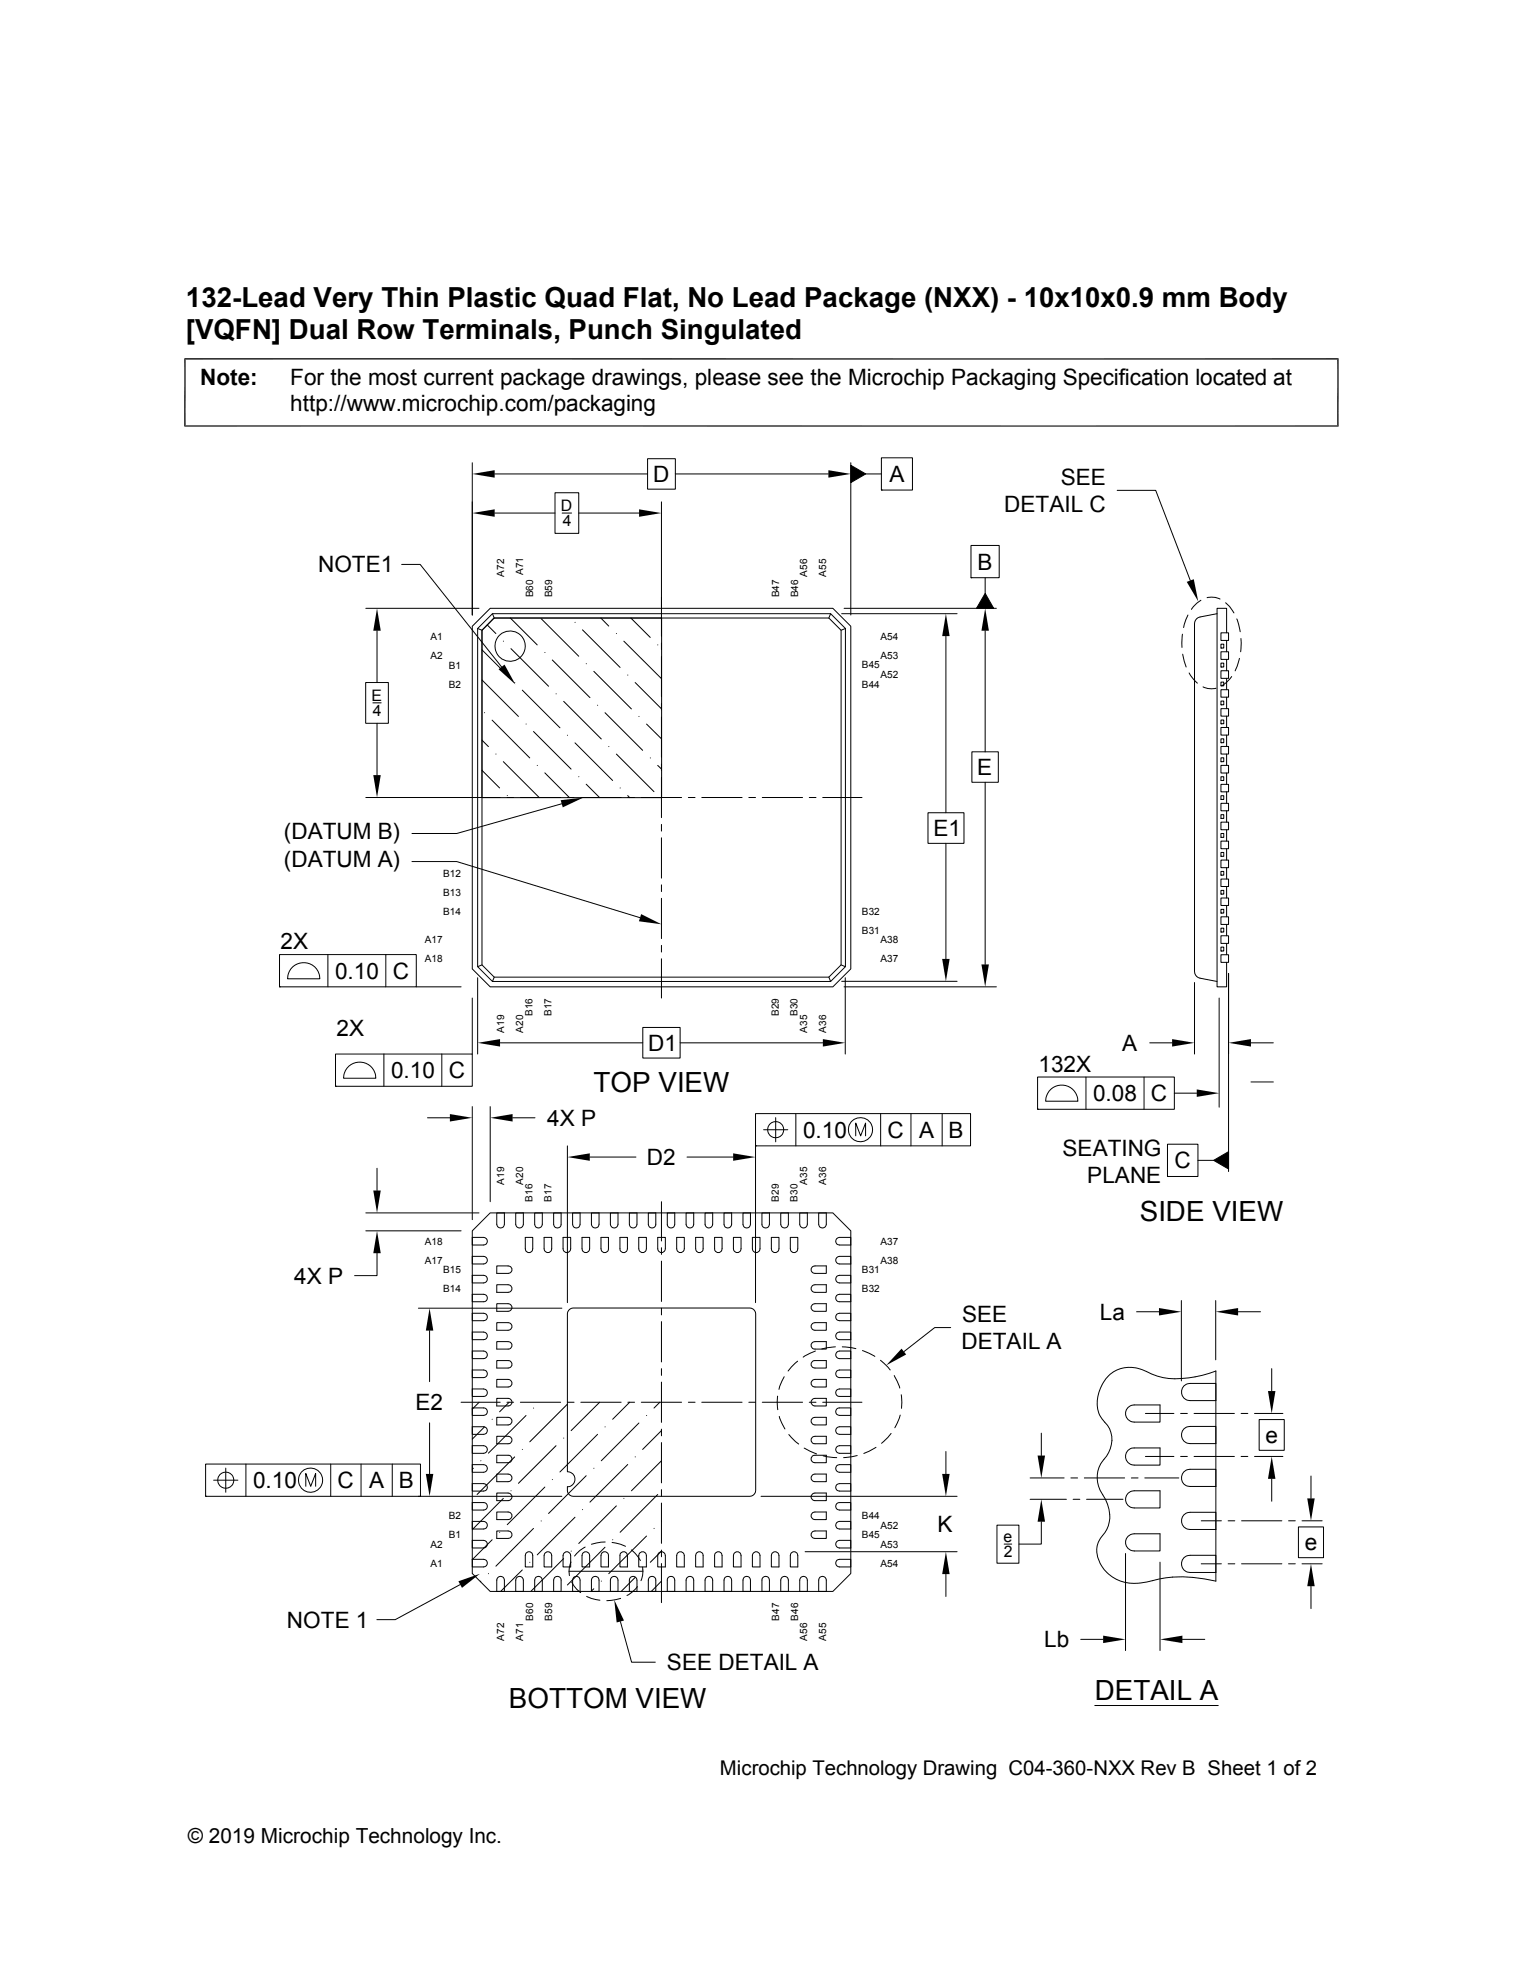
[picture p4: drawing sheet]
<svg xmlns="http://www.w3.org/2000/svg" width="216mm" height="279mm" viewBox="0 0 216 279" stroke-linecap="round" stroke-linejoin="round" font-family="sans-serif">
<g fill="none" stroke="#000" stroke-width=".14">
<path d="M67 65.6v21.6M70.1 67.2h21.7M70.1 72.7h8.6M78.7 69.9h3.3v5.7h-3.3zM79.7 72.7h1.3M82 72.7h8.6M91.8 65h3.9v4.3h-3.9zM93.8 71.1v19.1M95.7 67.2h21.7M120.6 66l2.1 1.2-2.1 1.2zM120.6 65.6v21.6M122.7 67.2h2.2"/>
<path d="M124.9 64.9h4.4v4.6h-4.4zM124.9 69.5h.1M137.6 77.3h4v4.6h-4zM158.4 69.5h5.4l4.9 12.8M51.8 96.8h3.3v5.7h-3.3zM51.9 86.2h16M52.9 99.6h1.1M53.4 89.4v7.4M56.9 80h2.7l11.5 14.5M67.7 89.1l2.1-2.1h48l2 2.1v47.9l-2 2.1h-48l-2.1-2.1zM67.7 89.1l.6 .2M68.3 96.4l5.2 5.2"/>
<path d="M68.3 92.1l3.6 3.6M69.1 88.6l1.2 1.2M69.5 86.2h48.6l2.5 2.6v48.6l-2.5 2.5h-48.6l-2.5-2.5v-48.6zM69.8 87l.3 .6M70 87.6h23.8v25.5h-25.5v-23.8zM70.1 87.6h47.4l1.7 1.7v47.5l-1.7 1.7h-47.4l-1.8-1.7v-47.5zM71.4 90.9h.1M72.3 87.6l3.9 3.8M72.4 91.9l5.4 5.4M73 96.8h.1M74 97.8l5.4 5.4M76.7 87.7l5.3 5.3"/>
<path d="M77.2 92.5h.1M78.3 93.6l5.3 5.3M78.8 98.4h.1M79.9 99.4l5.3 5.4M81.5 88.2h.1M82.6 89.3l5.3 5.3M83.1 94.1h.1M84.2 95.2l5.3 5.3M84.7 100h.1M85.2 87.6l1.1 1.2M87.4 89.8h.1M88.4 90.9l5.4 5.3"/>
<path d="M89 95.7h.1M89.4 87.6l2.8 2.8M90 96.8l3.8 3.7M93.2 91.4h.1M93.7 87.6l.1 .1M93.8 91.1v1M93.8 93v5.8M93.8 99.7v1M117.8 87l-.3 .6M119.3 87h16.4M119.7 86.2h21.5M119.8 89.1l-.6 .2"/>
<path d="M134.1 90.2v25M137.6 81.9h.1M139.7 84.1l1.2 2.1h-2.5zM139.7 81.9v2.2M139.7 89.4v17.2M167.6 89.9v1.9M167.7 92.7l.4 1.9M168.4 87.2l-.6 1.8M168.6 95.4l.6 .9 .6 .5M170.2 85.1l-.5 .4-.8 .9M170.5 97.4a2.58 2.58 0 0 0 1.9 .2M171.1 84.7a2.65 2.65 0 0 1 1.9 .2"/>
<path d="M172.5 87l-2.4 .5a.97 .97 0 0 0-.8 .9v49.3a.99 .99 0 0 0 .8 1l2.4 .4M173.1 99.4h.4v.5h-.4zM173.1 99.9h.1M173.1 97.8h1.1v1h-1.1zM173.1 96.7h.4v.5h-.4zM173.1 97.2h.1M173.1 95.1h1.1v1.1h-1.1zM173.1 94h.4v.6h-.4zM173.1 94.6h.1M173.1 92.4h1.1v1.1h-1.1zM173.1 91.3h.4v.6h-.4zM173.1 91.9h.1"/>
<path d="M173.1 89.7h1.1v1.1h-1.1zM173.7 85.4a4.1 4.1 0 0 1 1.2 1.5M173.9 89.7v-3.5h-1.4v53.7h1.4v-3.5M173.9 90.8v1.6M173.9 93.5v1.6M173.9 96.2v1.6M173.9 98.8v1.7M174.6 95.9l-.8 .9-.6 .4M175.3 87.7l.5 1.9M175.7 93.3l-.6 1.8M175.9 90.5v1.9M51.9 113.1h19"/>
<path d="M53.4 102.5v7.4M68.3 109.2l2.5 2.5M68.3 104.9l.9 .9M68.7 101h.1M69.8 102.1l5.3 5.3M70.3 106.9h.1M71.4 108l5.1 5.1M71.9 113.1h.9M71.9 112.8h.1M73.8 113.1h5.7M74.6 102.6h.1M75.6 103.7l5.4 5.3"/>
<path d="M76.2 108.5h.1M77.2 109.6l3.5 3.5M79.6 113.9l-14.9 4.3h-6.3M80.4 113.1h1M80.4 104.2h.1M81.5 105.3l5.3 5.3M82 110.1h.1M82.3 113.1h5.8M83.1 111.2l1.9 1.9M85.8 101l5.3 5.4M86.3 105.8h.1M87.4 106.9l5.3 5.3"/>
<path d="M87.9 111.7h.1M89 112.8l.3 .3M89 113.1h1M90.6 101.6h.1M90.9 113.1h5.7M91.7 102.6l2.1 2.2M92.2 107.4h.1M93.2 108.5l.6 .5M93.8 101.6v5.7M93.8 108.3v.9M93.8 110.2v5.7M93.8 116.9v.9"/>
<path d="M93.8 118.8v5.7M97.6 113.1h.9M99.5 113.1h5.7M106.2 113.1h.9M108.1 113.1h5.7M114.7 113.1h1M116.6 113.1h5.6M131.6 115.2h5.1v4.3h-5.1zM134.1 119.5v16.4M137.8 106.6h3.7v4.3h-3.7zM139.7 110.9v25.8M173.1 119.2h1.1v1.1h-1.1z"/>
<path d="M173.1 118.2h.4v.5h-.4zM173.1 118.7h.1M173.1 116.5h1.1v1.1h-1.1zM173.1 115.5h.4v.5h-.4zM173.1 116h.1M173.1 113.9h1.1v1h-1.1zM173.1 112.8h.4v.5h-.4zM173.1 113.3h.1M173.1 111.2h1.1v1h-1.1zM173.1 110.1h.4v.5h-.4zM173.1 110.6h.1M173.1 108.5h1.1v1.1h-1.1z"/>
<path d="M173.1 107.4h.4v.6h-.4zM173.1 108h.1M173.1 105.8h1.1v1.1h-1.1zM173.1 104.7h.4v.6h-.4zM173.1 105.3h.1M173.1 103.1h1.1v1.1h-1.1zM173.1 102.1h.4v.5h-.4zM173.1 102.6h.1M173.1 100.5h1.1v1h-1.1zM173.9 101.5v1.6M173.9 104.2v1.6M173.9 106.9v1.6"/>
<path d="M173.9 109.6v1.6M173.9 112.2v1.7M173.9 114.9v1.6M173.9 117.6v1.6M39.6 135.3h19.4v4.6h-19.4zM39.6 139.9h.1M41.5 137a2.29 2.29 0 0 1 2.5-.3 2.29 2.29 0 0 1 1.3 2h-4.5v-.4l.3-.7zM46.5 135.3v4.6M54.7 135.3v4.6M58.4 122.1h6.3l26 8M59 139.9h6.4M67.7 138.6v10.8"/>
<path d="M68.3 136.8l-.6 .2M70.1 138.5l-.3 .6M93.8 125.4v1M93.8 127.3v5.8M93.8 134v1M93.8 135.9v5.6M117.5 138.5l.3 .6M119.2 136.8l.6 .2M119.3 139.1h16.4M119.7 139.9h21.5M119.8 138.6v10.8M169.3 139.3v10.1"/>
<path d="M173.1 135.3h1.1v1.1h-1.1zM173.1 134.3h.4v.5h-.4zM173.1 134.8h.1M173.1 132.7h1.1v1h-1.1zM173.1 131.6h.4v.5h-.4zM173.1 132.1h.1M173.1 130h1.1v1h-1.1zM173.1 128.9h.4v.5h-.4zM173.1 129.4h.1M173.1 127.3h1.1v1.1h-1.1zM173.1 126.2h.4v.5h-.4zM173.1 126.7h.1"/>
<path d="M173.1 124.6h1.1v1.1h-1.1zM173.1 123.5h.4v.6h-.4zM173.1 124.1h.1M173.1 121.9h1.1v1.1h-1.1zM173.1 120.8h.4v.6h-.4zM173.1 121.4h.1M173.9 120.3v1.6M173.9 123v1.6M173.9 125.7v1.6M173.9 128.4v1.6M173.9 131v1.7M173.9 133.7v1.6"/>
<path d="M174.2 138v28.1M47.6 149.4h19.4v4.6h-19.4zM47.6 154h.1M49.5 151.1a2.29 2.29 0 0 1 2.4-.3 2.29 2.29 0 0 1 1.4 2h-4.6v-.4l.3-.7zM54.4 149.4v4.6M60.6 158.5h3.2M62.6 149.4v4.6M67 156.9v16M67 141.5v7.9M69.5 156.9v13.4M70.9 147.8h20.2M72.7 158.5h3.1"/>
<path d="M91.1 145.6h5.3v4.4h-5.3zM96.4 147.8h20.2M107.1 157.9h30.5v4.5h-30.5zM110 158.4v3.5M112.8 157.9v4.5M124.8 157.9v4.5M129.1 157.9v4.5M133.6 157.9v4.5M147.1 152.7h19.4v4.5h-19.4zM147.1 157.2h.1M149 154.4a2.29 2.29 0 0 1 2.5-.4 2.29 2.29 0 0 1 1.3 2.1h-4.6l.1-.4 .3-.8zM153.9 152.7v4.5"/>
<path d="M162.2 152.7v4.5M163 147.8h3.2M166.5 155h3.2M172.8 141.5v15.5M177.3 147.8h3.2M177.3 153.4h3.2M51.9 171.9h16M51.9 174.5h13.5M53.4 177.7v3.1h-3.1M53.4 165.6v3.2M67 175.4h1.6a.54 .54 0 0 1 .5 .5 .54 .54 0 0 1-.5 .6h-1.6zM67 178.1h1.6a.54 .54 0 0 1 .5 .5 .54 .54 0 0 1-.5 .6h-1.6z"/>
<path d="M69.5 171.9h48.6l2.5 2.6v48.6l-2.5 2.5h-48.6l-2.5-2.5v-48.6zM70.4 171.9h1.1v1.6a.54 .54 0 0 1-.5 .6 .54 .54 0 0 1-.6-.6zM70.4 179.5h1.8l.3 .2 .1 .3-.1 .3-.5 .2h-1.6zM73.1 171.9h1.1v1.6a.54 .54 0 0 1-.6 .6 .54 .54 0 0 1-.5-.6zM74.5 175.4h1v1.6l-.2 .5-.3 .1-.3-.1-.2-.3zM75.8 171.9h1.1v1.6a.54 .54 0 0 1-.6 .6 .54 .54 0 0 1-.5-.6zM77.1 175.4h1.1v1.6l-.2 .5-.3 .1-.3-.1-.2-.3zM78.5 171.9h1v1.6a.53 .53 0 0 1-.5 .6 .53 .53 0 0 1-.5-.6zM79.8 175.4h1.1v1.6l-.3 .5-.2 .1-.3-.1-.2-.3zM80.4 162.4v22.3M81.2 171.9h1v1.6a.53 .53 0 0 1-.5 .6 .53 .53 0 0 1-.5-.6zM82.5 175.4h1.1v1.6l-.3 .5-.3 .1-.2-.1-.2-.3z"/>
<path d="M83.6 164h6.5M83.8 171.9h1.1v1.6a.54 .54 0 0 1-.5 .6 .54 .54 0 0 1-.6-.6zM85.2 175.4h1.1l-.1 1.8-.2 .3-.3 .1-.3-.1-.2-.3zM86.5 171.9h1.1v1.6a.54 .54 0 0 1-.5 .6 .54 .54 0 0 1-.6-.6zM87.9 175.4h1v1.6l-.2 .5-.3 .1-.3-.1-.2-.3zM89.2 171.9h1.1v1.6a.54 .54 0 0 1-.5 .6 .54 .54 0 0 1-.6-.6zM90.6 175.4h1v1.6l-.2 .5-.3 .1-.3-.1-.2-.3zM91.9 171.9h1.1v1.6a.53 .53 0 0 1-.6 .6 .53 .53 0 0 1-.5-.6zM93.2 175.4h1.1v1.6l-.3 .5-.2 .1-.3-.1-.2-.3zM93.8 170.3v5.6M93.8 176.9v.9M93.8 178.8v5.7"/>
<path d="M94.6 171.9h1.1v1.6a.53 .53 0 0 1-.6 .6 .53 .53 0 0 1-.5-.6zM95.9 175.4h1.1v1.6l-.3 .5-.3 .1-.2-.1-.2-.3zM97.3 171.9h1v1.6a.54 .54 0 0 1-.5 .6 .54 .54 0 0 1-.5-.6zM97.4 164h6.5M98.6 175.4h1.1v1.8l-.3 .3-.3 .1-.2-.1-.2-.3zM99.9 171.9h1.1v1.6a.54 .54 0 0 1-.5 .6 .54 .54 0 0 1-.6-.6zM101.3 175.4h1.1v1.6l-.3 .5-.3 .1-.2-.1-.3-.3zM102.6 171.9h1.1v1.6a.54 .54 0 0 1-.5 .6 .54 .54 0 0 1-.6-.6zM104 175.4h1.1v1.6l-.3 .5-.3 .1-.3-.1-.2-.3zM105.3 171.9h1.1v1.6a.53 .53 0 0 1-.5 .6 .53 .53 0 0 1-.6-.6zM106.7 175.4h1v1.6l-.2 .5-.3 .1-.3-.1-.2-.3zM107.1 162.4v22.3"/>
<path d="M107.1 162.4h.1M108 171.9h1.1v1.6a.53 .53 0 0 1-.6 .6 .53 .53 0 0 1-.5-.6zM108.2 160.1h3.5M109.3 175.4h1.1v1.6l-.2 .5-.3 .1-.3-.1-.2-.3zM110.7 171.9h1.1v1.6a.54 .54 0 0 1-.6 .6 .54 .54 0 0 1-.5-.6zM112 175.4h1.1v1.6l-.3 .5-.2 .1-.3-.1-.2-.3zM113.4 171.9h1v1.6a.54 .54 0 0 1-.5 .6 .54 .54 0 0 1-.5-.6zM115.1 179.7l.4-.2h1.6v1h-1.8l-.2-.2-.1-.3zM116.1 171.9h1v1.6a.54 .54 0 0 1-.5 .6 .54 .54 0 0 1-.5-.6zM118.6 178.3l.4-.2h1.6v1.1h-1.6a.54 .54 0 0 1-.5-.4 .54 .54 0 0 1 .1-.5zM118.6 175.6l.4-.2h1.6v1.1h-1.6a.54 .54 0 0 1-.5-.3 .54 .54 0 0 1 .1-.6zM121.3 161v-1.8l.7 1.8 .7-1.8v1.8"/>
<path d="M165.5 162.2h4.3v4.6h-4.3zM165.5 166.8h.1M169.8 164.5h2.2M172 164.5l2.2-1.2v2.4zM59.3 185.4h20.4M60.9 188.6v7.3M65.4 198.8h5.5M67 180.8h1.6a.54 .54 0 0 1 .5 .5 .54 .54 0 0 1-.5 .6h-1.6zM67 183.5h1.6a.53 .53 0 0 1 .5 .5 .53 .53 0 0 1-.5 .5h-1.6zM67 186.2h1.6a.53 .53 0 0 1 .5 .5 .53 .53 0 0 1-.5 .5h-1.6zM67 188.8h1.6a.54 .54 0 0 1 .5 .6 .54 .54 0 0 1-.5 .5h-1.6zM67 191.5h1.6a.54 .54 0 0 1 .5 .6 .54 .54 0 0 1-.5 .5h-1.6z"/>
<path d="M67 194.2h1.6a.54 .54 0 0 1 .5 .5 .54 .54 0 0 1-.5 .6h-1.6zM67 196.9h1.6a.53 .53 0 0 1 .5 .5 .53 .53 0 0 1-.5 .6h-1.6zM67 199.6h1.6a.53 .53 0 0 1 .5 .5 .53 .53 0 0 1-.5 .5h-1.6zM67.9 198.8l-.9 .9M70.4 182.1l1.8 .1 .3 .2 .1 .3-.1 .3-.5 .2h-1.6zM70.4 184.8h1.8l.3 .3 .1 .2-.1 .3-.5 .3h-1.6zM70.4 187.5h1.8l.3 .2 .1 .3-.1 .3-.5 .3h-1.6zM70.4 190.2h1.8l.3 .2 .1 .3-.1 .3-.3 .2h-1.8zM70.4 192.9h1.8l.3 .2 .1 .3-.1 .3-.5 .2h-1.6zM70.4 195.5l1.8 .1 .3 .2 .1 .3-.1 .3-.5 .2h-1.6zM70.4 198.2l1.8 .1 .3 .2 .1 .3-.1 .2-.5 .3h-1.6zM71.9 198.8h.9"/>
<path d="M72.2 198.8l-1.4 1.3M73.8 198.8h5.7M75.6 199.6h.1M80.4 199.1l-5.3 5.3M80.4 198.8h1M80.6 185.8l.4-.3 .2-.1h25.1a.85 .85 0 0 1 .8 .8v25.1a.85 .85 0 0 1-.8 .8h-25.1a.99 .99 0 0 1-.8-1.3 1.07 1.07 0 0 0 1.1-1.1 1.07 1.07 0 0 0-1.1-1.1v-22.4zM82.3 198.8h5.8M85 198.8l-4 4M89 198.8h1M89.3 198.8l-2.5 2.4M90.9 198.8h5.7M93.5 198.8l-.8 .8"/>
<path d="M93.8 185.4v1M93.8 187.3v5.8M93.8 194v1M93.8 195.9v5.7M97.6 198.8h.9M99.5 198.8h5.7M106.2 198.8h.9M108.1 198.8h5.7M110.2 197.9v.9l.1 1M111.2 195.2l-.7 1.3-.1 .5M113.1 193l-1.4 1.4M114.7 198.8h1"/>
<path d="M115.1 190.4l.4-.2h1.6v1h-1.8l-.2-.2-.1-.3zM115.1 195.8l.4-.3h1.6v1.1h-1.8l-.2-.2-.1-.3zM115.1 182.4l.4-.3h1.6v1.1h-1.8l-.2-.2-.1-.3zM115.1 185.1l.4-.3h1.6v1.1l-1.8-.1-.2-.2-.1-.3zM115.1 198.5l.4-.3h1.6v1.1h-1.8l-.2-.3-.1-.2zM115.1 193.1l.2-.2h1.8v1h-1.8l-.2-.2-.1-.3zM115.1 187.7l.4-.2h1.6v1.1l-1.8-.1-.2-.2-.1-.3zM115.6 191.5l-1.7 .9M116.6 198.8h5.6M118.4 190.9l-1.9 .3M118.6 199.7l.4-.1h1.6v1h-1.6a.54 .54 0 0 1-.5-.3 .54 .54 0 0 1 .1-.6zM118.6 197l.4-.1h1.6v1.1h-1.6a.54 .54 0 0 1-.5-.4 .54 .54 0 0 1 .1-.6z"/>
<path d="M118.6 194.4l.4-.2h1.6v1.1h-1.6a.55 .55 0 0 1-.5-.4 .55 .55 0 0 1 .1-.5zM118.6 191.7l.4-.2h1.6v1.1h-1.6a.54 .54 0 0 1-.5-.3 .54 .54 0 0 1 .1-.6zM118.6 189l.4-.2h1.6v1.1h-1.6a.54 .54 0 0 1-.5-.3 .54 .54 0 0 1 .1-.6zM118.6 186.3l.4-.1h1.6v1h-1.6a.54 .54 0 0 1-.5-.3 .54 .54 0 0 1 .1-.6zM118.6 183.6l.4-.1h1.6v1h-1.6a.54 .54 0 0 1-.5-.3 .54 .54 0 0 1 .1-.6zM118.6 180.9l.4-.1h1.6v1.1h-1.6a.55 .55 0 0 1-.5-.4 .55 .55 0 0 1 .1-.6zM119.4 190.9l1.9 .3M122.3 191.5l1.7 .8M124.8 192.8l1.4 1.4M126.8 195l.8 1.8M127.8 197.7v1.9M134.8 188.2h-2.3l-4.4 3.4"/>
<path d="M160 199.4l.8-.2h3.6v2.4h-3.6a1.21 1.21 0 0 1-1.2-.8 1.21 1.21 0 0 1 .4-1.4zM161.1 185.9h3.2M167.5 184.4v11.3M167.9 196.4l.8-.3h3.7v2.4h-3.7a1.22 1.22 0 0 1-1.1-.8 1.22 1.22 0 0 1 .3-1.3zM172.3 184.4v8.4M172.4 194.3v29.8a17.6 17.6 0 0 0-9.8 .2 5.6 5.6 0 0 1-6.7-2.8 3.4 3.4 0 0 1 .7-4.2 4.5 4.5 0 0 0 .1-4.8 4.9 4.9 0 0 1-1-4.1 4.9 4.9 0 0 1 1.2-2 3.7 3.7 0 0 0-.3-4.8 4.3 4.3 0 0 1-.5-5 4.5 4.5 0 0 1 6.4-2.2 9.7 9.7 0 0 0 6.9 .8l3-.8M175.5 185.9h3.2M180.3 194v3.2M29.1 207.5h30.5v4.6h-30.5zM29.1 212.1h.1M30.3 209.8h3.4M32 208.1v3.4"/>
<path d="M34.9 207.5v4.6M43.3 210.7v-1.8l.7 1.8 .7-1.8v1.8M46.9 207.5v4.6M51.2 207.5v4.6M55.6 207.5v4.6M59.3 212.1h20.4M60.9 201.7v7.2M67 202.2h1.6a.54 .54 0 0 1 .5 .6 .54 .54 0 0 1-.5 .5h-1.6zM67 204.9h1.6a.54 .54 0 0 1 .5 .6 .54 .54 0 0 1-.5 .5h-1.6zM67 207.6h1.6a.54 .54 0 0 1 .5 .6 .54 .54 0 0 1-.5 .5h-1.6zM67 210.3h1.6a.53 .53 0 0 1 .5 .5 .53 .53 0 0 1-.5 .6h-1.6zM67 213h1.6a.53 .53 0 0 1 .5 .5 .53 .53 0 0 1-.5 .6h-1.6z"/>
<path d="M67 215.7h1.6a.54 .54 0 0 1 .5 .5 .54 .54 0 0 1-.5 .5h-1.6zM67 218.4h1.6a.54 .54 0 0 1 .5 .5 .54 .54 0 0 1-.5 .5h-1.6zM67.1 208.1l-.1 .2M68.2 207.1h.1M68.7 202.3l-1.7 1.7M69.8 218.3l-2.8 2.8M69.8 201.2h.1M70.4 200.9l1.8 .1 .3 .2 .1 .2-.1 .3-.5 .3h-1.6zM70.4 203.6h1.8l.3 .3 .1 .2-.1 .3-.3 .2-1.8 .1zM70.4 206.3h1.8l.3 .2 .1 .3-.1 .3-.5 .2h-1.6zM70.4 209h1.8l.3 .2 .1 .3-.1 .3-.5 .2h-1.6zM70.4 211.6l1.8 .1 .3 .2 .1 .3-.1 .3-.5 .2h-1.6z"/>
<path d="M70.4 214.3l1.8 .1 .3 .2 .1 .3-.1 .2-.5 .3h-1.6zM70.4 217l1.8 .1 .3 .2 .1 .3-.1 .2-.5 .3h-1.6zM70.8 217.2h.1M71.4 212.4l-4.4 4.4M72.4 211.3h.1M73 206.5l-5.4 5.4M74 205.5h.1M74.6 200.7l-5.4 5.3M75.6 216.7l-5.3 5.3M76.7 215.6h.1M77.2 210.8l-5.3 5.3M78.3 209.7h.1"/>
<path d="M78.8 204.9l-5.3 5.4M79.9 203.9h.1M81 219.9h.1M81.5 215.1l-5.3 5.3M82.6 214h.1M83 219.3a4.1 4.1 0 0 0-1.6 1.3M83.1 209.2l-5.3 5.3M84.2 208.1h.1M84.7 203.3l-5.3 5.4M85.8 219.3l-5.4 5.4M85.8 202.3h.1M85.8 218.6h-.6l-1.4 .3"/>
<path d="M86.8 218.7l1.2 .2 .7 .3M86.8 218.3h.1M87.4 213.5l-5.4 5.3M88.4 212.4h.1M89 207.6l-5.4 5.3M89.5 219.7a4.6 4.6 0 0 1 1.3 1.5M90 206.5h.1M90.6 201.7l-5.4 5.4M91.7 217.7l-5.4 5.4M91.7 200.7h.1M92.7 216.7h.1M93.2 211.9l-5.3 5.3"/>
<path d="M93.8 215.6h.1M93.8 219.9l-1.6 1.6M93.8 207.1l-4.3 4.2M93.8 202.8l-2.7 2.7M93.8 202.6v.9M93.8 204.5v5.7M93.8 211.2v.9M93.8 213.1v5.7M93.8 219.7v1M107.9 212.1h27.8M110.5 200.8l.8 1.8M111.8 203.3l1.4 1.4"/>
<path d="M114 205.3l1.8 .8M114.1 220h21.6M115.1 203.9l.4-.3h1.6v1.1l-1.8-.1-.2-.2-.1-.3zM115.1 209.2l.4-.2h1.6v1h-1.8l-.2-.2-.1-.3zM115.1 211.9l.4-.3h1.6v1.1h-1.8l-.2-.2-.1-.3zM115.1 217.3l.4-.3h1.6v1.1l-1.8-.1-.2-.2-.1-.2zM115.1 206.5l.2-.2h1.8v1h-1.8l-.2-.2-.1-.3zM115.1 214.6l.4-.3h1.6v1.1h-1.8l-.2-.3-.1-.2zM115.1 201.2l.4-.3h1.6v1.1h-1.8l-.2-.3-.1-.3zM116.7 206.4l1.9 .2M118.6 218.5l.4-.1h1.6v1h-1.6a.54 .54 0 0 1-.5-.3 .54 .54 0 0 1 .1-.6zM118.6 215.8l.4-.1h1.6v1h-1.6a.54 .54 0 0 1-.5-.3 .54 .54 0 0 1 .1-.6z"/>
<path d="M118.6 213.1l.4-.1h1.6v1.1h-1.6a.54 .54 0 0 1-.5-.4 .54 .54 0 0 1 .1-.6zM118.6 210.5l.4-.2h1.6v1.1h-1.6a.54 .54 0 0 1-.5-.4 .54 .54 0 0 1 .1-.5zM118.6 207.8l.4-.2h1.6v1.1h-1.6a.55 .55 0 0 1-.5-.3 .55 .55 0 0 1 .1-.6zM118.6 205.1l.4-.2h1.6v1.1h-1.6a.54 .54 0 0 1-.5-.3 .54 .54 0 0 1 .1-.6zM118.6 202.4l.4-.2h1.6v1.1h-1.6a.54 .54 0 0 1-.5-.3 .54 .54 0 0 1 .1-.6zM121.5 206.3l-1.9 .3M124.2 205.2l-1.8 .8M126.3 203.2l-1.3 1.4M127.6 200.6l-.7 1.8M134.1 205.8v3.1M141.3 216.2h3.1v5.4h-3.1zM142.3 218.9h1.1"/>
<path d="M146 212.5h5.2M146 209.5h4.9M147.6 215.7v3.2h-3.2M147.6 203.2v3.1M151.8 209.5h1M152.1 212.5h1M153.7 209.5h5.7M154 212.5h5.2M160 217.7l.8-.3h3.6v2.5h-3.6a1.21 1.21 0 0 1-1.2-.9 1.21 1.21 0 0 1 .4-1.3zM160 205.5l.5-.2h.3h3.6v2.4h-3.6a1.23 1.23 0 0 1-1.2-.8 1.23 1.23 0 0 1 .4-1.4zM160 211.6l.8-.3h3.6v2.5h-3.6a1.21 1.21 0 0 1-1.2-.9 1.21 1.21 0 0 1 .4-1.3zM160.4 209.5h.9"/>
<path d="M162.3 209.5h4.8M162.4 206.5h4M162.4 200.4h4M167.4 206.5h.9M167.4 200.4h.9M167.9 208.5l.8-.2h3.7v2.4h-3.7a1.21 1.21 0 0 1-1.2-.8 1.21 1.21 0 0 1 .4-1.4zM167.9 202.5l.8-.3h3.7v2.4h-3.7a1.23 1.23 0 0 1-1.2-.8 1.23 1.23 0 0 1 .4-1.3zM167.9 214.6l.8-.2h3.7v2.4h-3.7a1.22 1.22 0 0 1-1.1-.8 1.22 1.22 0 0 1 .3-1.4zM169.3 206.5h5.7M169.3 200.4h5.7M170.3 215.6h2.8M174.1 215.6h.9"/>
<path d="M175.9 206.5h1M175.9 200.4h1M176 215.6h5.7M177.8 206.5h4.1M177.8 200.4h4.1M178.5 201.2h3.6v4.4h-3.6zM180.3 209.6v3.2M182.7 215.6h.9M184.1 216.5h3.5v4.3h-3.5zM184.6 215.6h2.8M185.8 209.2v3.2M65.2 224.6l-9.2 5h-2.6"/>
<path d="M67 221h1.6a.54 .54 0 0 1 .5 .6 .54 .54 0 0 1-.5 .5h-1.6zM68.2 224.1l-.1 .1M69.2 223.1h.1M70.6 223.6a.54 .54 0 0 1 .6-.1 .54 .54 0 0 1 .3 .5v1.6h-1.1v-1.6zM73.3 223.6a.54 .54 0 0 1 .6-.1 .54 .54 0 0 1 .3 .5v1.6h-1.1v-1.6zM74 222.5l-3 3.1M74.7 220h.3h.3l.2 .3v1.8h-1v-1.6zM75.1 221.5h.1M75.9 223.6a.55 .55 0 0 1 .6-.1 .55 .55 0 0 1 .4 .5v1.6h-1.1v-1.6zM77.4 220h.3l.3 .1 .2 .2v1.8h-1.1v-1.6zM78.6 223.6a.54 .54 0 0 1 .6-.1 .54 .54 0 0 1 .3 .5v1.6h-1v-1.6zM79.9 220.9l-4.7 4.7"/>
<path d="M80.1 220h.3h.2l.3 .3v1.8h-1.1v-1.6zM80.7 222.7h10.4M80.9 221.4a3.2 3.2 0 0 0-.2 2M81 224.3a3.9 3.9 0 0 0 1.3 1.5M81.3 223.6a.54 .54 0 0 1 .6-.1 .54 .54 0 0 1 .3 .5v1.6h-1v-1.6zM82.8 220.1l.2-.1h.3l.2 .3 .1 1.8h-1.1v-1.6zM83.2 226.3l.6 .3 1.2 .2M84 223.6a.54 .54 0 0 1 .6-.1 .54 .54 0 0 1 .3 .5v1.6h-1.1v-1.6zM84.2 225.2l-.4 .4M85.2 224.1h.1M85.4 220h.3h.3l.2 .3 .1 1.8h-1.1v-1.6zM86.7 223.6a.54 .54 0 0 1 .6-.1 .54 .54 0 0 1 .3 .5v1.6h-1.1v-1.6z"/>
<path d="M87.9 229.9l1.6 5.7h3.4M88 226.6l-.7 .2-1.3 .1M88.1 220h.3h.3l.2 .3v1.8h-1v-1.8zM89.4 223.6a.55 .55 0 0 1 .6-.1 .55 .55 0 0 1 .3 .5v1.6h-1.1v-1.6zM90 223.6l-1.9 2M90.4 224.9l-.8 .8-.7 .5M90.8 220h.3l.3 .1 .2 .2v1.8h-1v-1.6zM91.1 222.5h.1M91.1 222.1v.1a3.3 3.3 0 0 1-.2 1.9M92.1 223.6a.54 .54 0 0 1 .5-.1 .54 .54 0 0 1 .4 .5v1.6h-1.1v-1.6zM93.5 220h.3h.2l.3 .3v1.8h-1.1v-1.6zM93.8 224.1l-1.5 1.5"/>
<path d="M93.8 221.6v5.6M94.7 223.6a.54 .54 0 0 1 .6-.1 .54 .54 0 0 1 .4 .5v1.6h-1.1v-1.6zM96.2 220.1l.2-.1h.3l.3 .3v1.8h-1.1v-1.6zM97.4 223.6a.54 .54 0 0 1 .6-.1 .54 .54 0 0 1 .3 .5v1.6h-1v-1.6zM98.9 220h.2h.3l.3 .3v1.8h-1.1v-1.6zM100.1 223.6a.54 .54 0 0 1 .6-.1 .54 .54 0 0 1 .3 .5v1.6h-1.1v-1.6zM101.6 220h.2h.3l.2 .3 .1 1.8h-1.1v-1.8zM102.8 223.6a.55 .55 0 0 1 .6-.1 .55 .55 0 0 1 .3 .5v1.6h-1.1v-1.6zM104.2 220h.3l.3 .1 .2 .2 .1 1.8h-1.1v-1.6zM105.5 223.6a.54 .54 0 0 1 .6-.1 .54 .54 0 0 1 .3 .5v1.6h-1.1v-1.6zM106.9 220h.3h.3l.2 .3v1.8h-1v-1.6zM108.2 223.6a.54 .54 0 0 1 .5-.1 .54 .54 0 0 1 .4 .5v1.6h-1.1v-1.6z"/>
<path d="M109.6 220.1l.3-.1h.3l.2 .3v1.8h-1.1v-1.6zM110.8 223.6a.54 .54 0 0 1 .6-.1 .54 .54 0 0 1 .4 .5v1.6h-1.1v-1.6zM112.3 220h.3h.2l.3 .3v1.8h-1.1v-1.6zM113.5 223.6a.54 .54 0 0 1 .6-.1 .54 .54 0 0 1 .3 .5v1.6h-1v-1.6zM116.2 223.6a.55 .55 0 0 1 .6-.1 .55 .55 0 0 1 .3 .5v1.6h-1v-1.6zM118.6 221.2l.4-.2h1.6v1.1h-1.6a.55 .55 0 0 1-.5-.3 .55 .55 0 0 1 .1-.6zM134.1 223.1v3.2M153.2 232.4h3.2M159.6 220.2v13.8M164.4 221.4v12.6M167.6 232.4h3.2M167.9 220.7l.8-.2h3.7v2.4h-3.7a1.23 1.23 0 0 1-1.2-.8 1.23 1.23 0 0 1 .4-1.4z"/>
<path d="M170.3 221.7h2.8M174.1 221.7h.9M176 221.7h5.7M182.7 221.7h.9M184.6 221.7h2.8M185.8 224.9v3.1M155.2 241.8h17.5"/>
<circle cx="72.3" cy="91.6" r="2.15"/>
<circle cx="110" cy="160.1" r="1.14"/>
<circle cx="122" cy="160.1" r="1.71"/>
<circle cx="32" cy="209.8" r="1.14"/>
<circle cx="44" cy="209.8" r="1.72"/>
</g>
<path d="M26.1 50.9h163.7M26.2 50.8v9.7M189.7 50.8v9.7" fill="none" stroke="#000" stroke-width=".19"/>
<path d="M26.1 60.4h163.7" fill="none" stroke="#000" stroke-width=".17"/>
<g fill="#000">
<path d="M67 67.2l3.1-.5v1zM67 72.7l3.1-.5v1.1zM90.6 72.2l3.2 .5-3.2 .6zM117.4 66.7l3.2 .5-3.2 .5zM120.6 66l2.1 1.2-2.1 1.2zM53.4 86.2l.6 3.2h-1.1zM70.7 94.9l.8-.7 1.6 2.8zM134.1 87l.5 3.2h-1zM139.7 86.2l.5 3.2h-1.1zM139.7 84.1l1.2 2.1h-2.5zM168.2 82.5l1-.4 .7 3.2zM52.9 109.9h1.1l-.6 3.2z"/>
<path d="M79.5 113.4l3.2-.3-2.9 1.3zM90.9 129.6l2.9 1.4-3.2-.4zM133.6 135.9h1l-.5 3.2zM139.1 136.7h1.1l-.5 3.2zM63.8 157.9l3.2 .6-3.2 .5zM67.7 147.8l3.2-.5v1.1zM69.5 158.5l3.2-.6v1.1zM116.6 147.3l3.2 .5-3.2 .6zM166.2 147.3l3.1 .5-3.1 .6zM169.7 154.4l3.1 .6-3.1 .5zM174.2 147.8l3.1-.5v1.1zM52.9 168.8h1.1l-.6 3.1z"/>
<path d="M53.4 174.5l.6 3.2h-1.1zM80.4 164l3.2-.5v1zM103.9 163.5l3.2 .5-3.2 .5zM172 164.5l2.2-1.2v2.4zM60.9 185.4l.5 3.2h-1zM127.8 191.2l.7 .8-2.9 1.5zM164.3 185.4l3.2 .5-3.2 .6zM172.3 185.9l3.2-.5v1.1zM179.7 197.2h1.1l-.5 3.2zM60.4 208.9h1l-.5 3.2zM133.6 208.9h1l-.5 3.2zM147.1 206.3h1l-.5 3.2z"/>
<path d="M147.6 212.5l.5 3.2h-1zM180.3 206.5l.5 3.1h-1.1zM185.3 212.4h1.1l-.6 3.2zM65 224.2l3-1.1-2.5 2zM87.1 226.8l1.4 2.9-1.1 .3zM134.1 220l.5 3.1h-1zM156.4 231.9l3.2 .5-3.2 .5zM164.4 232.4l3.2-.5v1zM185.8 221.7l.6 3.2h-1.1z"/>
</g>
<g font-size="3.9">
<text x="26.4" y="43.5">132-Lead Very Thin Plastic Quad Flat, No Lead Package (NXX) - 10x10x0.9 mm Body</text>
<text x="26.4" y="48">[VQFN] Dual Row Terminals, Punch Singulated</text>
<text x="84.1" y="154.8">TOP VIEW</text>
<text x="161.6" y="173">SIDE VIEW</text>
<text x="72.1" y="242.1">BOTTOM VIEW</text>
<text x="155.2" y="240.9">DETAIL A</text>
</g>
<g font-size="3.2">
<text x="28.4" y="54.6">Note:</text>
<text x="41.1" y="58.3">http://www.microchip.com/packaging</text>
<text x="41.1" y="54.6">For the most current package drawings, please see the Microchip Packaging Specification located at</text>
<text x="92.6" y="68.3">D</text>
<text x="126.1" y="68.3">A</text>
<text x="150.4" y="68.7">SEE</text>
<text x="142.3" y="72.6">DETAIL C</text>
<text x="45.1" y="81.1">NOTE1</text>
<text x="138.6" y="80.8">B</text>
<text x="138.5" y="109.9">E</text>
<text x="40.2" y="119">(DATUM B)</text>
<text x="132.3" y="118.5">E1</text>
<text x="40.2" y="122.9">(DATUM A)</text>
<text x="39.8" y="134.5">2X</text>
<text x="47.5" y="138.7">0.10</text>
<text x="55.7" y="138.7">C</text>
<text x="47.7" y="146.9">2X</text>
<text x="91.9" y="149">D1</text>
<text x="159.1" y="149">A</text>
<text x="55.4" y="152.8">0.10</text>
<text x="63.6" y="152.8">C</text>
<text x="147.2" y="151.9">132X</text>
<text x="77.6" y="159.6">4X P</text>
<text x="113.8" y="161.3">0.10</text>
<text x="125.8" y="161.3">C</text>
<text x="130.3" y="161.3">A</text>
<text x="134.5" y="161.3">B</text>
<text x="155" y="156.1">0.08</text>
<text x="163.2" y="156.1">C</text>
<text x="91.7" y="165.2">D2</text>
<text x="150.6" y="163.8">SEATING</text>
<text x="154.1" y="167.6">PLANE</text>
<text x="166.5" y="165.6">C</text>
<text x="41.7" y="182">4X P</text>
<text x="136.3" y="191.2">DETAIL A</text>
<text x="136.4" y="187.4">SEE</text>
<text x="155.9" y="187.1">La</text>
<text x="58.9" y="199.9">E2</text>
<text x="179.4" y="204.5">e</text>
<text x="35.9" y="211">0.10</text>
<text x="47.9" y="211">C</text>
<text x="52.3" y="211">A</text>
<text x="56.5" y="211">B</text>
<text x="132.9" y="217.2">K</text>
<text x="185" y="219.8">e</text>
<text x="40.7" y="230.7">NOTE 1</text>
<text x="148" y="233.5">Lb</text>
<text x="94.6" y="236.7">SEE DETAIL A</text>
</g>
<g font-size="2.9">
<text x="102.1" y="251.7">Microchip Technology Drawing C04-360-NXX Rev B Sheet 1 of 2</text>
<text x="26.6" y="261.3">© 2019 Microchip Technology Inc.</text>
</g>
<g font-size="2.2">
<text x="79.5" y="72.5">D</text>
<text x="79.8" y="74.6">4</text>
<text x="52.7" y="99.4">E</text>
<text x="52.9" y="101.5">4</text>
<text x="142.3" y="218.6">e</text>
<text x="142.3" y="220.8">2</text>
</g>
<g font-size="1.4">
<text x="71.5" y="81.7" transform="rotate(-90 71.5 81.7)">A72</text>
<text x="74.2" y="81.5" transform="rotate(-90 74.2 81.5)">A71</text>
<text x="114.4" y="81.7" transform="rotate(-90 114.4 81.7)">A56</text>
<text x="117.1" y="81.7" transform="rotate(-90 117.1 81.7)">A55</text>
<text x="75.6" y="84.7" transform="rotate(-90 75.6 84.7)">B60</text>
<text x="78.3" y="84.7" transform="rotate(-90 78.3 84.7)">B59</text>
<text x="110.5" y="84.7" transform="rotate(-90 110.5 84.7)">B47</text>
<text x="113.1" y="84.7" transform="rotate(-90 113.1 84.7)">B46</text>
<text x="61" y="90.8">A1</text>
<text x="61" y="93.5">A2</text>
<text x="63.6" y="94.8">B1</text>
<text x="122.2" y="94.8">B45</text>
<text x="124.8" y="90.7">A54</text>
<text x="124.8" y="93.4">A53</text>
<text x="63.6" y="97.5">B2</text>
<text x="122.2" y="97.5">B44</text>
<text x="124.8" y="96.1">A52</text>
<text x="62.8" y="124.3">B12</text>
<text x="62.8" y="127">B13</text>
<text x="62.8" y="129.7">B14</text>
<text x="122.2" y="129.6">B32</text>
<text x="60.2" y="133.7">A17</text>
<text x="60.2" y="136.4">A18</text>
<text x="122.2" y="132.3">B31</text>
<text x="124.8" y="133.7">A38</text>
<text x="124.8" y="136.4">A37</text>
<text x="71.5" y="146.4" transform="rotate(-90 71.5 146.4)">A19</text>
<text x="74.2" y="146.4" transform="rotate(-90 74.2 146.4)">A20</text>
<text x="75.5" y="144" transform="rotate(-90 75.5 144)">B16</text>
<text x="78.2" y="144" transform="rotate(-90 78.2 144)">B17</text>
<text x="110.4" y="144" transform="rotate(-90 110.4 144)">B29</text>
<text x="113.1" y="144" transform="rotate(-90 113.1 144)">B30</text>
<text x="114.4" y="146.4" transform="rotate(-90 114.4 146.4)">A35</text>
<text x="117.1" y="146.4" transform="rotate(-90 117.1 146.4)">A36</text>
<text x="71.5" y="167.9" transform="rotate(-90 71.5 167.9)">A19</text>
<text x="74.2" y="167.9" transform="rotate(-90 74.2 167.9)">A20</text>
<text x="114.4" y="167.9" transform="rotate(-90 114.4 167.9)">A35</text>
<text x="117.1" y="167.9" transform="rotate(-90 117.1 167.9)">A36</text>
<text x="75.5" y="170.3" transform="rotate(-90 75.5 170.3)">B16</text>
<text x="78.2" y="170.3" transform="rotate(-90 78.2 170.3)">B17</text>
<text x="110.4" y="170.3" transform="rotate(-90 110.4 170.3)">B29</text>
<text x="113.1" y="170.3" transform="rotate(-90 113.1 170.3)">B30</text>
<text x="60.2" y="179.2">A17</text>
<text x="60.2" y="176.5">A18</text>
<text x="124.8" y="179.2">A38</text>
<text x="124.8" y="176.5">A37</text>
<text x="62.8" y="183.2">B14</text>
<text x="62.8" y="180.5">B15</text>
<text x="122.2" y="183.2">B32</text>
<text x="122.2" y="180.5">B31</text>
<text x="63.6" y="215.4">B2</text>
<text x="122.2" y="215.4">B44</text>
<text x="61" y="219.4">A2</text>
<text x="63.6" y="218.1">B1</text>
<text x="122.2" y="218.1">B45</text>
<text x="124.8" y="219.4">A53</text>
<text x="124.8" y="216.7">A52</text>
<text x="61" y="222.1">A1</text>
<text x="124.8" y="222.1">A54</text>
<text x="71.5" y="232.6" transform="rotate(-90 71.5 232.6)">A72</text>
<text x="74.2" y="232.6" transform="rotate(-90 74.2 232.6)">A71</text>
<text x="75.6" y="229.7" transform="rotate(-90 75.6 229.7)">B60</text>
<text x="78.3" y="229.7" transform="rotate(-90 78.3 229.7)">B59</text>
<text x="110.5" y="229.7" transform="rotate(-90 110.5 229.7)">B47</text>
<text x="113.1" y="229.7" transform="rotate(-90 113.1 229.7)">B46</text>
<text x="114.4" y="232.6" transform="rotate(-90 114.4 232.6)">A56</text>
<text x="117.1" y="232.6" transform="rotate(-90 117.1 232.6)">A55</text>
</g>
</svg>
